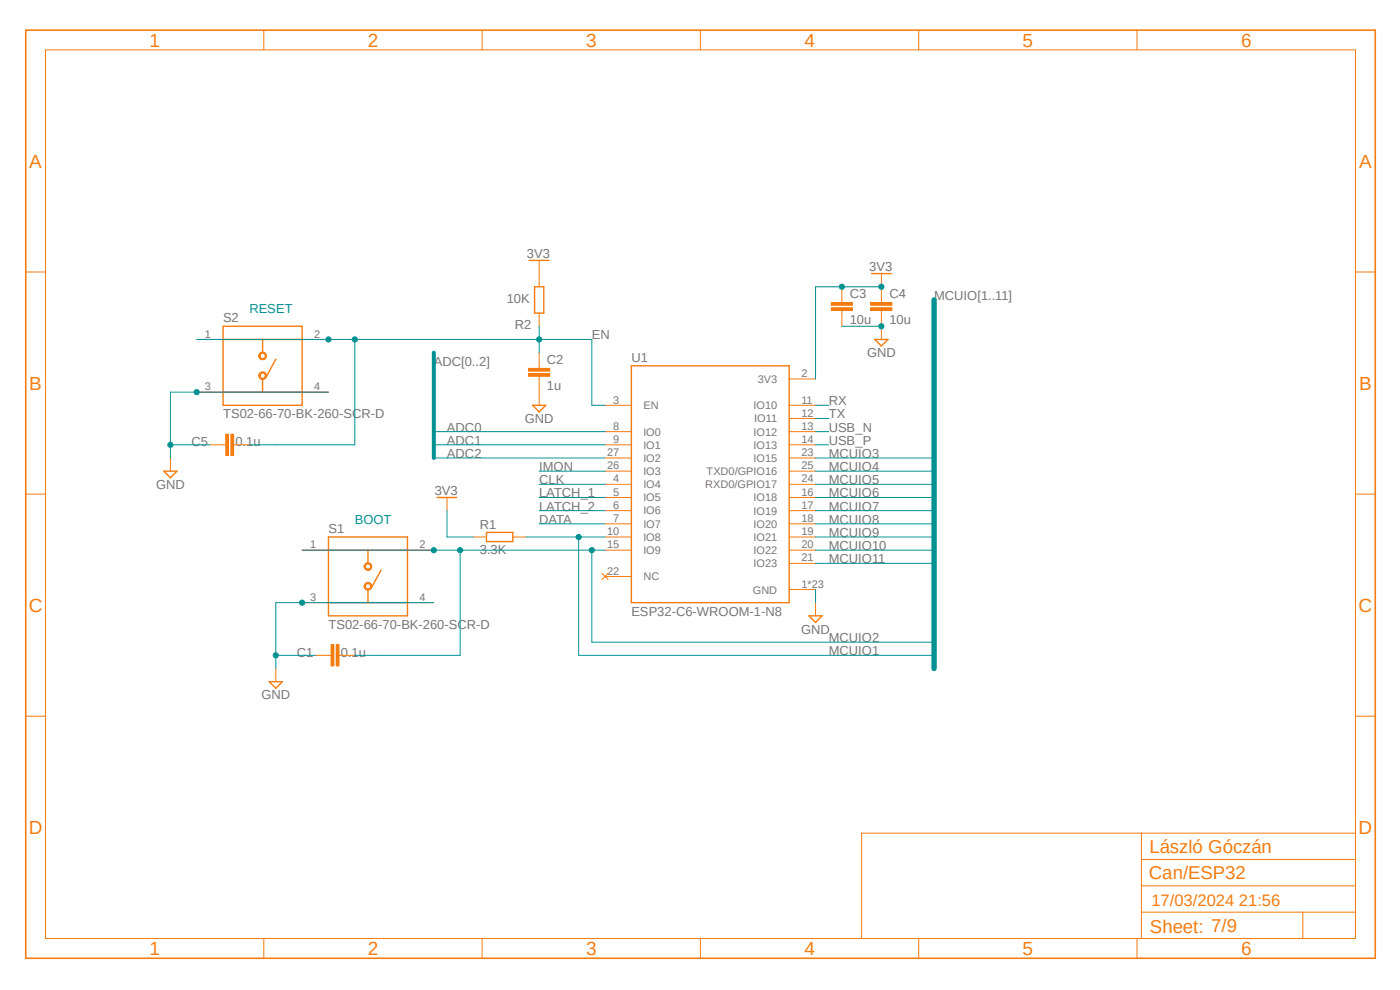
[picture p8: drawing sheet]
<svg xmlns="http://www.w3.org/2000/svg" width="297mm" height="210mm" viewBox="0 0 297 210" stroke-linecap="round" stroke-linejoin="round" font-family="sans-serif">
<path d="M4.9 6l287.2 197.9M292.1 6l-287.2 197.9" fill="none" stroke="#fff" stroke-width=".21"/>
<path d="M69.7 113.9h16.7v16.7h-16.7zM69.7 116.7h16.7M78.1 116.7v2.8M103.2 112.9h5.6v2h-5.6zM69.7 127.8h16.7M78.1 125.1v2.7M171.6 130.6h2.8l-1.4 1.4z" fill="none" stroke="#f57c10" stroke-width=".3"/>
<path d="M100.4 113.9h2.8M108.8 113.9h2.8M173 127.8v2.8" fill="none" stroke="#f57c10" stroke-width=".21"/>
<path d="M77.6 123.7a.84 .84 0 0 1 1.2 .4 .84 .84 0 0 1-.6 1.1 .84 .84 0 0 1-1-.8h.3a.56 .56 0 0 1 .8-.5 .56 .56 0 0 1 .2 .9 .56 .56 0 0 1-.9-.2l-.1-.2h-.3z" fill-rule="evenodd" fill="#f57c10"/>
<path d="M77.6 123.7a.84 .84 0 0 1 1.2 .4 .84 .84 0 0 1-.6 1.1 .84 .84 0 0 1-1-.8h.3a.56 .56 0 0 1 .8-.5 .56 .56 0 0 1 .2 .9 .56 .56 0 0 1-.9-.2l-.1-.2h-.3z" fill="none" stroke="#f57c10" stroke-width=".21"/>
<path d="M77.6 119.5a.84 .84 0 0 1 1.2 .4 .84 .84 0 0 1-.6 1.1 .84 .84 0 0 1-1-.8h.3a.56 .56 0 0 1 .8-.5 .56 .56 0 0 1 .2 .9 .56 .56 0 0 1-.9-.2l-.1-.2h-.3z" fill-rule="evenodd" fill="#f57c10"/>
<path d="M64.1 116.7h5.6M77.6 119.5a.84 .84 0 0 1 1.2 .4 .84 .84 0 0 1-.6 1.1 .84 .84 0 0 1-1-.8h.3a.56 .56 0 0 1 .8-.5 .56 .56 0 0 1 .2 .9 .56 .56 0 0 1-.9-.2l-.1-.2h-.3zM86.4 116.7h5.6M64.1 127.8h5.6M69.7 139h.5M71.9 139h.6M86.4 127.8h5.6" fill="none" stroke="#f57c10" stroke-width=".21"/>
<path d="M80.9 120.9l-2.1 3.8" fill="none" stroke="#f57c10" stroke-width=".3"/>
<path d="M71.3 136.8h.6v4.5h-.6z" fill-rule="evenodd" fill="#f57c10"/>
<path d="M71.3 136.8h.6v4.5h-.6z" fill="none" stroke="#f57c10" stroke-width=".21"/>
<path d="M70.2 136.8h.6v4.5h-.6z" fill-rule="evenodd" fill="#f57c10"/>
<g fill="none" stroke="#f57c10" stroke-width=".21">
<path d="M9.7 10.6h277.9v188.5h-277.9zM56 6.4v4.2M102.3 6.4v4.2M148.6 6.4v4.2M194.9 6.4v4.2M241.2 6.4v4.2M5.5 57.7h4.2M114.4 55.2v5.6M287.6 57.7h4.2M114.4 66.4v2.8M114.4 77.6v.5M114.4 79.8v.6"/>
<path d="M5.5 104.8h4.2M94.8 105.5v2.8M287.6 104.8h4.2M66.9 139h2.8M70.2 136.8h.6v4.5h-.6zM72.5 139h2.8M5.5 151.9h4.2M58.5 141.8v2.8M287.6 151.9h4.2M242.1 176.7v22.4M287.6 176.7h-104.8v22.4M56 199.1v4.2"/>
<path d="M102.3 199.1v4.2M148.6 199.1v4.2M194.9 199.1v4.2M241.2 199.1v4.2M242.1 193.5h45.5M242.1 187.9h45.5M242.1 182.3h45.5M276.4 193.5v5.6"/>
</g>
<path d="M112.3 55.2h4.2M113.4 60.8h2v5.6h-2zM92.7 105.5h4.2M57.1 144.6h2.8l-1.4 1.4z" fill="none" stroke="#f57c10" stroke-width=".3"/>
<path d="M5.5 6.4h286.3v196.9h-286.3z" fill="none" stroke="#f57c10" stroke-width=".34"/>
<path d="M112.1 79.2h4.5v.6h-4.5z" fill-rule="evenodd" fill="#f57c10"/>
<path d="M112.1 79.2h4.5v.6h-4.5z" fill="none" stroke="#f57c10" stroke-width=".21"/>
<path d="M112.1 78.1h4.5v.6h-4.5z" fill-rule="evenodd" fill="#f57c10"/>
<path d="M112.1 78.1h4.5v.6h-4.5zM114.4 74.8v2.8M114.4 80.4v5.6" fill="none" stroke="#f57c10" stroke-width=".21"/>
<path d="M47.3 69.2h16.8v16.8h-16.8zM47.3 72h16.8M55.7 72v2.8M47.3 83.2h16.8M55.7 80.4v2.8M113 86h2.8l-1.4 1.4z" fill="none" stroke="#f57c10" stroke-width=".3"/>
<path d="M55.2 79a.84 .84 0 0 1 1.3 .4 .84 .84 0 0 1-.7 1.1 .84 .84 0 0 1-.9-.8h.3a.56 .56 0 0 1 .7-.6 .56 .56 0 0 1 .3 .9 .56 .56 0 0 1-1 0v-.3h-.3z" fill-rule="evenodd" fill="#f57c10"/>
<path d="M55.2 79a.84 .84 0 0 1 1.3 .4 .84 .84 0 0 1-.7 1.1 .84 .84 0 0 1-.9-.8h.3a.56 .56 0 0 1 .7-.6 .56 .56 0 0 1 .3 .9 .56 .56 0 0 1-1 0v-.3h-.3z" fill="none" stroke="#f57c10" stroke-width=".21"/>
<path d="M55.2 74.8a.84 .84 0 0 1 1.3 .4 .84 .84 0 0 1-.7 1.1 .84 .84 0 0 1-.9-.8h.3a.56 .56 0 0 1 .7-.5 .56 .56 0 0 1 .3 .8 .56 .56 0 0 1-1 0v-.3h-.3z" fill-rule="evenodd" fill="#f57c10"/>
<path d="M41.7 72h5.6M55.2 74.8a.84 .84 0 0 1 1.3 .4 .84 .84 0 0 1-.7 1.1 .84 .84 0 0 1-.9-.8h.3a.56 .56 0 0 1 .7-.5 .56 .56 0 0 1 .3 .8 .56 .56 0 0 1-1 0v-.3h-.3zM64.1 72h5.6M41.7 83.2h5.6M47.3 94.4h.6M49.6 94.4h.5M64.1 83.2h5.6" fill="none" stroke="#f57c10" stroke-width=".21"/>
<path d="M58.5 76.2l-2.1 3.9" fill="none" stroke="#f57c10" stroke-width=".3"/>
<path d="M49 92.1h.6v4.5h-.6z" fill-rule="evenodd" fill="#f57c10"/>
<path d="M49 92.1h.6v4.5h-.6z" fill="none" stroke="#f57c10" stroke-width=".21"/>
<path d="M47.9 92.1h.6v4.5h-.6z" fill-rule="evenodd" fill="#f57c10"/>
<path d="M187 58v2.8M178.6 63.6v.6M178.6 65.9v.5M187 69.2v2.8M36.2 97.2v2.7M44.5 94.4h2.8M47.9 92.1h.6v4.5h-.6zM50.1 94.4h2.8" fill="none" stroke="#f57c10" stroke-width=".21"/>
<path d="M184.9 58h4.2M185.6 72h2.8l-1.4 1.4zM34.8 99.9h2.7l-1.3 1.4z" fill="none" stroke="#f57c10" stroke-width=".3"/>
<path d="M176.4 65.3h4.4v.6h-4.4z" fill-rule="evenodd" fill="#f57c10"/>
<path d="M176.4 65.3h4.4v.6h-4.4z" fill="none" stroke="#f57c10" stroke-width=".21"/>
<path d="M176.4 64.2h4.4v.6h-4.4z" fill-rule="evenodd" fill="#f57c10"/>
<path d="M176.4 64.2h4.4v.6h-4.4zM178.6 60.8v2.8M178.6 66.4v2.8M187 63.6v.6M187 65.9v.5" fill="none" stroke="#f57c10" stroke-width=".21"/>
<path d="M184.7 65.3h4.5v.6h-4.5z" fill-rule="evenodd" fill="#f57c10"/>
<path d="M184.7 65.3h4.5v.6h-4.5z" fill="none" stroke="#f57c10" stroke-width=".21"/>
<path d="M184.7 64.2h4.5v.6h-4.5z" fill-rule="evenodd" fill="#f57c10"/>
<g fill="none" stroke="#f57c10" stroke-width=".21">
<path d="M184.7 64.2h4.5v.6h-4.5zM187 60.8v2.8M187 66.4v2.8M128.4 86h5.5M128.4 91.6h5.5M128.4 94.4h5.5M128.4 97.2h5.5M128.4 99.9h5.5M167.4 80.4h5.6M167.4 86h5.6M167.4 91.6h5.6M167.4 94.4h5.6"/>
<path d="M167.4 88.8h5.6M167.4 97.2h5.6M167.4 99.9h5.6M128.4 102.7h5.5M128.4 105.5h5.5M128.4 108.3h5.5M128.4 111.1h5.5M128.4 113.9h5.5M128.4 116.7h5.5M167.4 102.7h5.6M167.4 105.5h5.6M167.4 108.3h5.6"/>
<path d="M167.4 111.1h5.6M167.4 113.9h5.6M167.4 119.5h5.6M167.4 116.7h5.6M127.7 121.6l1.3 1.3M128.4 122.3h5.5M129 121.6l-1.3 1.3M167.4 125.1h5.6"/>
</g>
<path d="M133.9 77.6h33.5v50.2h-33.5z" fill="none" stroke="#f57c10" stroke-width=".3"/>
<path d="M198.2 63.6v78.2" fill="none" stroke="#009292" stroke-width="1.1"/>
<path d="M92 74.8v22.4" fill="none" stroke="#009292" stroke-width=".85"/>
<path d="M58.5 139h8.4M64.1 127.8h-5.6v14M173 125.1v2.7" fill="none" stroke="#009292" stroke-width=".21"/>
<circle cx="58.5" cy="139" r=".55" fill="#009292"/>
<g fill="none" stroke="#009292" stroke-width=".21">
<path d="M64.1 127.8h27.9"/>
<circle cx="58.5" cy="139" r=".55"/>
</g>
<circle cx="64.1" cy="127.8" r=".55" fill="#009292"/>
<g fill="none" stroke="#009292" stroke-width=".21">
<path d="M36.2 94.4h8.3M41.7 83.2h-5.5v14"/>
<circle cx="64.1" cy="127.8" r=".55"/>
</g>
<circle cx="36.2" cy="94.4" r=".55" fill="#009292"/>
<g fill="none" stroke="#009292" stroke-width=".21">
<path d="M41.7 83.2h28"/>
<circle cx="36.2" cy="94.4" r=".55"/>
</g>
<circle cx="41.7" cy="83.2" r=".55" fill="#009292"/>
<g fill="none" stroke="#009292" stroke-width=".21">
<path d="M178.6 69.2h8.4"/>
<circle cx="41.7" cy="83.2" r=".55"/>
</g>
<circle cx="187" cy="69.2" r=".55" fill="#009292"/>
<g fill="none" stroke="#009292" stroke-width=".21">
<path d="M187 60.8h-14v19.6M94.8 108.3v5.6h5.6"/>
<circle cx="187" cy="69.2" r=".55"/>
</g>
<circle cx="178.6" cy="60.8" r=".55" fill="#009292"/>
<circle cx="178.6" cy="60.8" r=".55" fill="none" stroke="#009292" stroke-width=".21"/>
<circle cx="187" cy="60.8" r=".55" fill="#009292"/>
<g fill="none" stroke="#009292" stroke-width=".21">
<path d="M92 91.6h36.4M92 94.4h36.4M92 97.2h36.4M114.4 99.9h14M173 91.6h2.8M173 94.4h2.8M173 86h2.8M173 88.8h2.8M92 116.7h36.4M97.6 116.7v22.3h-16.7M114.4 102.7h14M114.4 105.5h14"/>
<path d="M114.4 108.3h14M125.6 116.7v19.5h72.6v-2.8"/>
<circle cx="187" cy="60.8" r=".55"/>
</g>
<circle cx="125.6" cy="116.7" r=".55" fill="#009292"/>
<circle cx="125.6" cy="116.7" r=".55" fill="none" stroke="#009292" stroke-width=".21"/>
<circle cx="97.6" cy="116.7" r=".55" fill="#009292"/>
<g fill="none" stroke="#009292" stroke-width=".21">
<path d="M64.1 116.7h27.9M75.3 139h5.6"/>
<circle cx="97.6" cy="116.7" r=".55"/>
</g>
<circle cx="92" cy="116.7" r=".55" fill="#009292"/>
<g fill="none" stroke="#009292" stroke-width=".21">
<path d="M111.6 113.9h16.8M122.8 113.9v25.1h75.4"/>
<circle cx="92" cy="116.7" r=".55"/>
</g>
<circle cx="122.8" cy="113.9" r=".55" fill="#009292"/>
<g fill="none" stroke="#009292" stroke-width=".21">
<path d="M69.7 72h33.5M75.3 72v22.4h-16.8M173 99.9h25.2M173 97.2h25.2M114.4 111.1h14M173 102.7h25.2M173 105.5h25.2M173 108.3h25.2M173 111.1h25.2M173 113.9h25.2M173 116.7h25.2M173 119.5h25.2"/>
<circle cx="122.8" cy="113.9" r=".55"/>
</g>
<circle cx="75.3" cy="72" r=".55" fill="#009292"/>
<g fill="none" stroke="#009292" stroke-width=".21">
<path d="M103.2 72h22.4v14h2.8M114.4 69.2v5.6M52.9 94.4h5.6"/>
<circle cx="75.3" cy="72" r=".55"/>
</g>
<circle cx="114.4" cy="72" r=".55" fill="#009292"/>
<g fill="none" stroke="#009292" stroke-width=".21">
<path d="M41.7 72h28"/>
<circle cx="114.4" cy="72" r=".55"/>
</g>
<circle cx="69.7" cy="72" r=".55" fill="#009292"/>
<circle cx="69.7" cy="72" r=".55" fill="none" stroke="#009292" stroke-width=".21"/>
<g font-size="4" fill="#f57c10">
<text x="31.7" y="9.9">1</text>
<text x="78" y="9.9">2</text>
<text x="124.3" y="9.9">3</text>
<text x="170.6" y="9.9">4</text>
<text x="217" y="9.9">5</text>
<text x="263.3" y="9.9">6</text>
<text x="6.2" y="35.6">A</text>
<text x="288.3" y="35.6">A</text>
<text x="6.2" y="82.7">B</text>
<text x="288.3" y="82.7">B</text>
<text x="6.1" y="129.8">C</text>
<text x="288.2" y="129.8">C</text>
<text x="6.1" y="177">D</text>
<text x="288.2" y="177">D</text>
<text x="31.7" y="202.6">1</text>
<text x="78" y="202.6">2</text>
<text x="124.3" y="202.6">3</text>
<text x="170.6" y="202.6">4</text>
<text x="217" y="202.6">5</text>
<text x="263.3" y="202.6">6</text>
</g>
<g font-size="3.9" fill="#f57c10">
<text x="243.8" y="180.9">László Góczán</text>
<text x="243.8" y="186.5">Can/ESP32</text>
<text x="244" y="197.8">Sheet: 7/9</text>
</g>
<text font-size="3.5" fill="#f57c10" x="244.3" y="192.1">17/03/2024 21:56</text>
<g font-size="2.8" fill="#757575">
<text x="111.8" y="54.7">3V3</text>
<text x="184.4" y="57.5">3V3</text>
<text x="107.5" y="64.2">10K</text>
<text x="180.3" y="63.2">C3</text>
<text x="188.7" y="63.2">C4</text>
<text x="198.2" y="63.6">MCUIO[1..11]</text>
<text x="47.3" y="68.4">S2</text>
<text x="109.2" y="69.8">R2</text>
<text x="180.3" y="68.8">10u</text>
<text x="188.7" y="68.8">10u</text>
<text x="92" y="77.6">ADC[0..2]</text>
<text x="116" y="77.2">C2</text>
<text x="125.6" y="72">EN</text>
<text x="133.9" y="76.7">U1</text>
<text x="183.9" y="75.8">GND</text>
<text x="116" y="82.8">1u</text>
<text x="47.3" y="88.8">TS02-66-70-BK-260-SCR-D</text>
<text x="111.3" y="89.7">GND</text>
<text x="175.8" y="86">RX</text>
<text x="175.8" y="88.8">TX</text>
<text x="40.6" y="94.6">C5</text>
<text x="50" y="94.6">0.1u</text>
<text x="94.8" y="91.6">ADC0</text>
<text x="94.8" y="94.4">ADC1</text>
<text x="175.8" y="91.6">USB_N</text>
<text x="175.8" y="94.4">USB_P</text>
<text x="94.8" y="97.2">ADC2</text>
<text x="114.4" y="99.9">IMON</text>
<text x="175.8" y="99.9">MCUIO4</text>
<text x="175.8" y="97.2">MCUIO3</text>
<text x="33.1" y="103.7">GND</text>
<text x="92.2" y="105">3V3</text>
<text x="114.4" y="102.7">CLK</text>
<text x="114.4" y="105.5">LATCH_1</text>
<text x="175.8" y="102.7">MCUIO5</text>
<text x="175.8" y="105.5">MCUIO6</text>
<text x="69.7" y="113.1">S1</text>
<text x="101.8" y="112.3">R1</text>
<text x="114.4" y="108.3">LATCH_2</text>
<text x="114.4" y="111.1">DATA</text>
<text x="175.8" y="108.3">MCUIO7</text>
<text x="175.8" y="111.1">MCUIO8</text>
<text x="175.8" y="113.9">MCUIO9</text>
<text x="101.8" y="117.5">3.3K</text>
<text x="175.8" y="116.7">MCUIO10</text>
<text x="175.8" y="119.5">MCUIO11</text>
<text x="133.9" y="130.6">ESP32-C6-WROOM-1-N8</text>
<text x="69.7" y="133.4">TS02-66-70-BK-260-SCR-D</text>
<text x="170" y="134.4">GND</text>
<text x="175.8" y="136.2">MCUIO2</text>
<text x="62.9" y="139.3">C1</text>
<text x="72.3" y="139.3">0.1u</text>
<text x="175.8" y="139">MCUIO1</text>
<text x="55.5" y="148.4">GND</text>
</g>
<g font-size="2.8" fill="#009292">
<text x="52.9" y="66.4">RESET</text>
<text x="75.3" y="111.1">BOOT</text>
</g>
<g font-size="2.3" fill="#757575">
<text x="43.5" y="71.6">1</text>
<text x="66.7" y="71.6">2</text>
<text x="43.5" y="82.8">3</text>
<text x="66.7" y="82.8">4</text>
<text x="160.7" y="81.2">3V3</text>
<text x="170" y="80">2</text>
<text x="130.1" y="85.6">3</text>
<text x="136.5" y="86.8">EN</text>
<text x="159.9" y="86.8">IO10</text>
<text x="160" y="89.6">IO11</text>
<text x="170" y="85.6">11</text>
<text x="170" y="88.4">12</text>
<text x="130.1" y="91.2">8</text>
<text x="130.1" y="94">9</text>
<text x="136.5" y="92.4">IO0</text>
<text x="136.5" y="95.2">IO1</text>
<text x="159.9" y="92.4">IO12</text>
<text x="159.9" y="95.2">IO13</text>
<text x="170" y="91.2">13</text>
<text x="170" y="94">14</text>
<text x="128.8" y="96.8">27</text>
<text x="128.8" y="99.6">26</text>
<text x="136.5" y="98">IO2</text>
<text x="136.5" y="100.8">IO3</text>
<text x="149.9" y="100.8">TXD0/GPIO16</text>
<text x="159.9" y="98">IO15</text>
<text x="170" y="99.6">25</text>
<text x="170" y="96.8">23</text>
<text x="130.1" y="102.3">4</text>
<text x="130.1" y="105.1">5</text>
<text x="130.1" y="107.9">6</text>
<text x="136.5" y="103.6">IO4</text>
<text x="136.5" y="106.3">IO5</text>
<text x="149.6" y="103.6">RXD0/GPIO17</text>
<text x="159.9" y="106.4">IO18</text>
<text x="170" y="102.3">24</text>
<text x="170" y="107.9">17</text>
<text x="170" y="105.1">16</text>
<text x="128.8" y="113.5">10</text>
<text x="130.1" y="110.7">7</text>
<text x="136.5" y="109.1">IO6</text>
<text x="136.5" y="111.9">IO7</text>
<text x="159.9" y="112">IO20</text>
<text x="159.9" y="109.2">IO19</text>
<text x="170" y="113.5">19</text>
<text x="170" y="110.7">18</text>
<text x="65.8" y="116.3">1</text>
<text x="89" y="116.3">2</text>
<text x="128.8" y="116.3">15</text>
<text x="136.5" y="114.7">IO8</text>
<text x="136.5" y="117.5">IO9</text>
<text x="159.9" y="117.6">IO22</text>
<text x="159.9" y="114.8">IO21</text>
<text x="170" y="119.1">21</text>
<text x="170" y="116.3">20</text>
<text x="128.8" y="121.9">22</text>
<text x="136.5" y="123.1">NC</text>
<text x="159.7" y="125.9">GND</text>
<text x="159.9" y="120.4">IO23</text>
<text x="170" y="124.7">1*23</text>
<text x="65.8" y="127.5">3</text>
<text x="89" y="127.5">4</text>
</g>
</svg>
